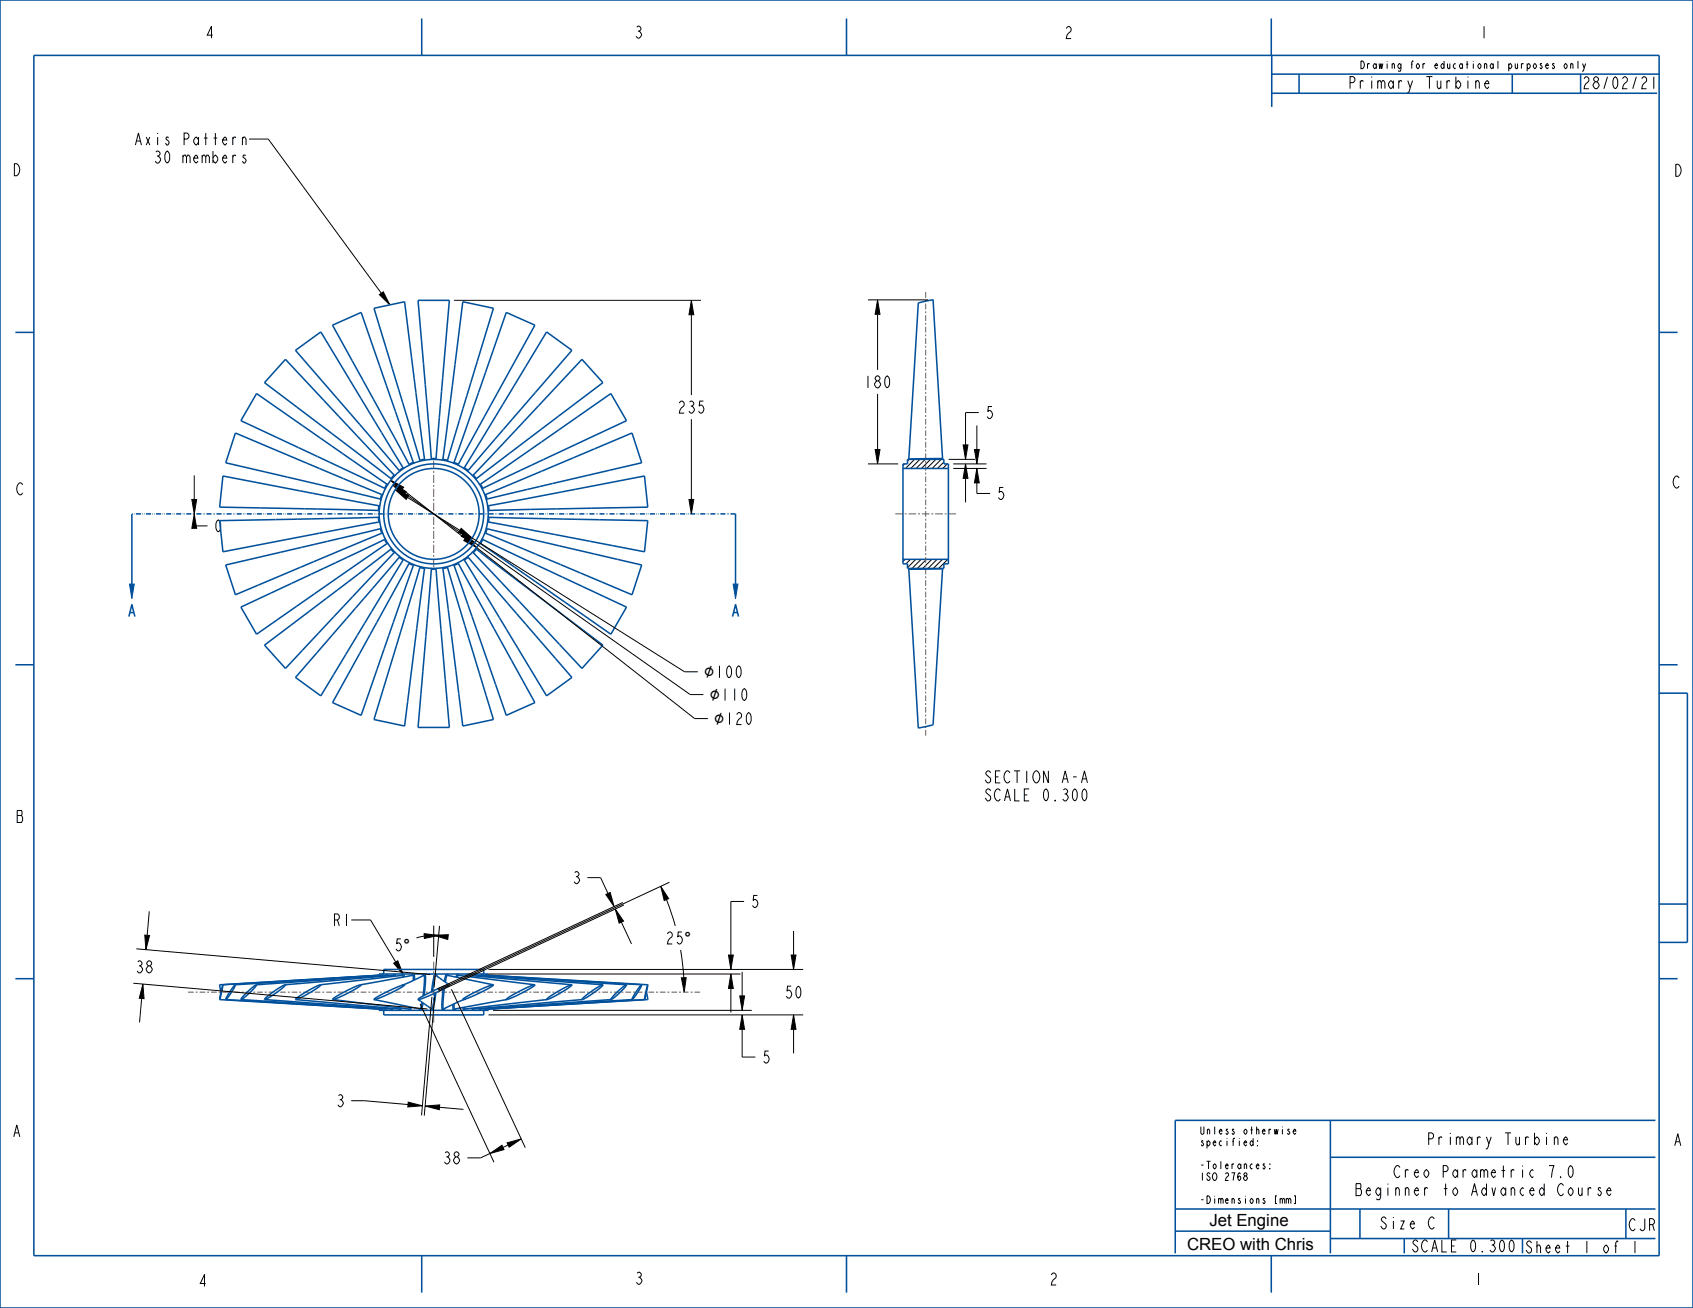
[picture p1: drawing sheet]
<svg xmlns="http://www.w3.org/2000/svg" width="559mm" height="432mm" viewBox="0 0 559 432" stroke-linecap="round" stroke-linejoin="round" font-family="sans-serif">
<path d="M242 192.8h1.6l-.8 4.8z" fill="#00509b"/>
<path d="M242 192.8h1.6l-.8 4.8z" fill="none" stroke="#00509b" stroke-width=".33"/>
<path d="M241.8 203.5l1-3.9 1 3.9M242.2 202.2h1.2" fill="none" stroke="#00509b" stroke-width=".51"/>
<path d="M42.7 192.8h1.6l-.8 4.8z" fill="#00509b"/>
<path d="M42.7 192.8h1.6l-.8 4.8z" fill="none" stroke="#00509b" stroke-width=".33"/>
<g fill="none" stroke="#00509b" stroke-width=".51">
<path d="M0 0h558.8v431.8h-558.8zM11.2 18.3h536.4v396.2h-536.4zM139.2 6.1v12.2M279.4 6.1v12.2M419.6 6.1v12.2M419.8 18.2v17.1M419.8 30.8h127.2M419.8 24.5h128.1M428.8 24.5v6.3M499.1 24.5v6.3M307.9 99l-4.8 1.1-3.1 51.4M307.9 99h.1"/>
<path d="M308 99l3.1 52.4M5.1 109.7h6.1M547.6 109.7h6.1M127.7 159.8l-43-29.9-5.2 9 47.4 22.3M127.7 159.8l-.8 1.4M128.1 159.7l-.4 .1M129 158l.1 .4M130.1 156.8h.4M130.1 156.8l-35.9-38.2-6.9 7.7 41.7 31.7M130.1 156.8l-1.1 1.2M131.8 155.3l-.1 .4M133 154.4l.5 .1"/>
<path d="M133 154.4l-27.1-44.8-8.4 6 34.3 39.7M133 154.4l-1.2 .9M135 153.3l-.1 .4M136.4 152.6l-17.2-49.5-9.4 4.2 25.2 46M136.4 152.6l.4 .2M136.4 152.6l-1.4 .7M138.6 151.9l-.2 .4M140.1 151.6l-6.6-52-10.1 2.2 15.2 50.1M140.1 151.6l.4 .2M140.1 151.6l-1.5 .3M142.4 151.4l-4.4-52.3h10.3l-4.4 52.3M142.4 151.4l-.3 .3"/>
<path d="M142.4 151.4h.5M142.9 151.4l.3 .2M143.9 151.4l.3 .3M143.9 151.4h-1M146.2 151.6l6.6-52 10.1 2.2-15.2 50.1M146.2 151.6l-.4 .2M146.2 151.6l1.5 .3M147.7 151.9l.2 .4M149.9 152.6l17.2-49.5 9.4 4.2-25.2 46M149.9 152.6l-.4 .2M149.9 152.6l1.4 .7M151.3 153.3l.1 .4"/>
<path d="M153.3 154.4l27.1-44.8 8.4 6-34.3 39.7M153.3 154.4l-.5 .1M153.3 154.4l1.2 .9M154.5 155.3l.1 .4M156.2 156.8l35.9-38.2 6.9 7.7-41.7 31.7M156.2 156.8h-.4M156.2 156.8l1.1 1.2M157.3 158l-.1 .4M158.2 159.7l.4 .1M158.6 159.8l43-29.9 5.2 9-47.4 22.3M158.6 159.8l.8 1.4M298 153.1h1.5v-1.5h12v1.5h1.5v33h-1.5v1.5h-12v-1.5h-1.5z"/>
<path d="M298 154.6h15M300 151.5l-.1 .1M311.1 151.4l-11.1 .1M311.1 151.4h.1M311.1 151.4l.2 .2M43.5 169.6v23.2M124.9 170.8l-52.4 1.1 1.1 10.3 51.4-9.9M124.9 168.5l.3 .3M124.9 170.8l.1 1.5M125 172.3l.4 .3M125 167l-51.4-9.9-1.1 10.3 52.4 1.1M125 167l-.1 1.5"/>
<path d="M125.2 170.5l-.3 .3M125.4 166.7l-.4 .3M125.5 174.6l-51 11.9 3.2 9.8 48.3-20.3M125.5 164.7l.2 .4M125.5 174.6l.5 1.4M125.7 174.2l-.2 .4M126 176l.4 .2M126 163.2l-48.3-20.3-3.2 9.9 51 11.9M126 163.2l-.5 1.5M126.4 163.1l-.4 .1M126.9 178.1l-47.4 22.3 5.2 9 43-29.9M126.9 161.2l.2 .4"/>
<path d="M126.9 178.1l.8 1.4M127.1 177.7l-.2 .4M127.7 179.5l.4 .1M158.6 179.5l-.4 .1M159.2 177.7l.2 .4M159.4 178.1l47.4 22.3-5.2 9-43-29.9M159.4 161.2l-.2 .4M159.4 178.1l-.8 1.4M159.9 163.1l.4 .1M160.3 163.2l48.3-20.3 3.2 9.9-51 11.9M160.3 176l-.4 .2M160.3 163.2l.5 1.5"/>
<path d="M160.6 174.2l.2 .4M160.8 174.6l51 11.9-3.2 9.8-48.3-20.3M160.8 164.7l-.2 .4M160.8 174.6l-.5 1.4M160.9 166.7l.4 .3M161.1 170.5l.3 .3M161.3 167l51.4-9.9 1.1 10.3-52.4 1.1M161.3 172.3l-.4 .3M161.3 167l.1 1.5M161.4 170.8l52.4 1.1-1.1 10.3-51.4-9.9M161.4 168.5l-.3 .3M161.4 170.8l-.1 1.5"/>
<path d="M242.8 169.6v23.2M129 181.3l-41.7 31.7 6.9 7.7 35.9-38.2M129 181.3l1.1 1.2M129.1 180.9l-.1 .4M130.5 182.5h-.4M131.7 183.6l.1 .4M131.8 184l1.2 .9M131.8 184l-34.3 39.6 8.4 6.1 27.1-44.8M133.5 184.8l-.5 .1M134.9 185.6l.1 .4M135 186l-25.2 45.9 9.4 4.3 17.2-49.5M135 186l1.4 .7"/>
<path d="M136.8 186.5l-.4 .2M138.4 187l.2 .4M138.6 187.4l-15.2 50.1 10.1 2.2 6.6-52M138.6 187.4l1.5 .3M140.5 187.4l-.4 .3M142.1 187.6l.3 .3M142.4 187.9l-4.4 52.2h10.3l-4.4-52.2M143.2 187.6l.2 .3M143.4 187.9h.5M143.4 187.9h-1M144.2 187.6l-.3 .3M145.8 187.4l.4 .3"/>
<path d="M147.7 187.4l15.2 50.1-10.1 2.2-6.6-52M147.7 187.4l-1.5 .3M147.9 187l-.2 .4M149.5 186.5l.4 .2M151.3 186l25.2 45.9-9.4 4.3-17.2-49.5M151.3 186l-1.4 .7M151.4 185.6l-.1 .4M152.8 184.8l.5 .1M154.5 184l34.3 39.6-8.4 6.1-27.1-44.8M154.5 184l-1.2 .9M154.6 183.6l-.1 .4M155.8 182.5h.4"/>
<path d="M157.2 180.9l.1 .4M157.3 181.3l41.7 31.7-6.9 7.7-35.9-38.2M157.3 181.3l-1.1 1.2M298 184.6h15M299.8 187.6l.2 .3M300 187.9h.1M311.1 187.7l-3.1 51.5-4.8 1.1-3.2-52.4M311.1 187.7l-11.1 .2M311.1 187.6v.1M5.1 219.5h6.1M42.5 203.5l1-3.9 1 3.9M42.9 202.2h1.2"/>
<path d="M547.6 219.5h6.1M547.5 228.8h9.4v82.3h-9.4M547.5 298.4h9.4M5.1 323.1h6.1M72.5 329.9h.1M72.5 325.1l.4 2.4M72.5 325.1h.1M72.5 330l52.4 3.1M73.6 325.1l-1.1 4.8M73.6 325.1h.1M73.6 325.1l-1.1 4.9M74.5 329.9h.1"/>
<path d="M74.5 330l51.1 3.1M77.7 325.1l-1.8 2.2-1.4 2.6M77.7 325.1l-1.3 2.6-1.9 2.3M79.5 329.9h.1M79.6 330l47.4 3.1M84.6 325.1l-2.8 2.3-2.3 2.5M84.6 325.1l-.4 .8-1.7 1.8-2.9 2.3M87.4 330l41.7 3.1M94.1 325.1l-4 2.4-2.2 1.7-.5 .8M94.1 325.1l-.5 .8-2.3 1.7-3.9 2.4M97.6 330l34.3 3.1M105.8 325.1l-4.9 2.4-2.6 1.7-.7 .8"/>
<path d="M105.8 325.1l-.7 .8-2.7 1.7-4.8 2.4M109.8 330l25.3 3.1M119 325.1l-5.5 2.5-2.9 1.6-.8 .8M119 325.1l.2 .1-.6 .5-2.8 1.6-3.7 1.9-2.3 .8M123.5 330l15.2 3.1M124.9 322h.1M124.9 333.1l.3 .2M124.9 322l-52.4 3.1M124.9 333.1h.1M125 322h-.1M125 322h.1M125 322l.3-.3 .1 .3"/>
<path d="M125 322l-51.4 3.1M125.2 333.3h.1M125.2 321.8l-.2 .2M125.2 333.3v.1M125.2 333.1v.2M125.6 333.1l.2 .1M125.6 333v.1M125.8 333.2v.1M126 333l-.1 .4-.1-.1M126 322v.1M126 322l-48.3 3.1M126 322h.1"/>
<path d="M126.1 321.9l.2-.2 .1 .4M126.2 321.9l-.2 .1M126.7 321.5v-1.5h33v1.5M126.7 333.5v1.5h33v-1.5M127 333.1h.1M127 333.1l.2 .1M127.1 333l-.1 .1M127.1 333.1v.1M127.1 333.2h.1M127.5 333l-.2 .4-.2-.2M127.7 322l-43.1 3.1M127.7 322h.1"/>
<path d="M127.7 322v.2M127.7 321.9v.1M127.7 321.9h.1M127.7 321.9l.2-.2 .2 .4M127.8 321.9l-.1 .1M129.1 333.1h.1M129.2 333.1h.1M129.2 332.9v.2M129.7 332.9l-.3 .5-.3-.3M130 322h-.1M130 322l.3-.3 .2 .6M130 322l-35.9 3.1"/>
<path d="M130 322h.1M130 322l.1 .3M130.1 321.9l-.1 .1M131.9 333.1h.1M132.1 332.7l-.2 .4M132.5 332.8l-.3 .6-.4-.3M132.6 325.3l-5.9 2.6-2.6 1.5-.6 .6M132.6 325.3l.9-.2-1.2 1-3.4 1.7-5.4 2.2M132.8 322l.4-.3 .2 .8M132.9 322l-27.1 3.1M132.9 322h.1M133 322h.1"/>
<path d="M133 322v.6M135.1 333.1h.1M135.4 332.4l-.2 .7M135.8 332.5l-.4 .8-.3 .1-.2-.3M136 322l.4-.3 .3 .2 .1 1.6M136.3 322h.1M136.3 322l-17.3 3.1M136.3 322l.1 1.7M138 329.9h.1M138 330l4.5 3.1M138.7 333.1h.1M139.3 330.9l-.6 2.2"/>
<path d="M139.6 331.1l-.5 2.1-.4 .2-.3-.3M140 322l-7.4 3.3M140 322h.1M140 322l.1 2.1-.5 4.7M140.1 321.7l-.1 .3M140.1 321.7l-.5 .5M140.1 321.7l.3 .3 .1 1.1-.5 5.5M142.5 333.1h.1M142.9 332.2l-.4 .9M142.9 332.2h.3M143.2 322.8l-.8 4.6M143.2 332.2l-.5 1.2-.4-.1-.2-.5"/>
<path d="M143.2 322.8l.2 .1M143.4 322.9l-.7 4.3M143.6 327.8l-.7 4.4M143.8 322l-.4 .9M143.8 322h.1M143.8 322l4.5 3.1M143.9 327.7l-.7 4.5M144.2 322.2l-.2-.5h-.4l-.4 1.1M146.3 326.5l-.4 6.2 .3 .7 .5-.5M146.3 333.1h.1M146.7 326.3l-.5 4.7 .1 2.1M147.6 322l-.6 2.2"/>
<path d="M147.6 322h.1M147.6 322l15.2 3.1M147.9 322l-.3-.3-.4 .2-.5 2.1M148.3 325.1l-1.6 .4-4 1.8-3.3 1.6-1.4 1M148.3 325.1h.1M148.3 325.1l-1.4 1.1-3.3 1.6-4 1.7-1.6 .5M149.5 331.6l.1 1.6 .3 .2 .4-.3M149.9 331.4l.1 1.7M150 333.1h.1M151.2 322l-.3 .7M151.2 322h.1M151.2 322l25.3 3.1"/>
<path d="M151.4 322l-.2-.3h-.3l-.4 .9M152.9 332.6l.2 .8 .4-.3M153.3 332.5l.1 .6M153.4 333.1h.1M153.7 329.8l-7.4 3.3M154.4 322l-.2 .3M154.4 322h.1M154.4 322l34.3 3.1M154.5 322l-.4-.3-.3 .6M155.8 332.8l.2 .6 .3-.3M156.2 332.8l.1 .3M156.3 333.1h.1"/>
<path d="M156.3 333.1h-.1M156.4 333.1h-.1M157.1 321.9v.1M157.1 322v.2M157.1 322h.1M157.2 322h.1M157.2 322h-.1M157.2 322l41.7 3.1M157.2 322l-.3-.3-.3 .5M158.2 332.9l.2 .5 .2-.3M158.6 333.1h.1M158.6 332.9v.2"/>
<path d="M158.7 333.1l-.2 .1M159.2 321.9l.1 .1M159.2 321.9l-.2-.2-.2 .4M159.2 321.9h.1M159.3 322h.1M159.3 322l-.1 .1M159.3 322l47.4 3.1M159.9 333l.1 .4 .2-.2M160.2 333.2h.1M160.3 333v.1M160.3 333.1l-.2 .1M160.3 333.1h.1"/>
<path d="M160.5 321.8l.2 .2M160.5 321.9h.1M160.5 321.9l-.1-.2-.1 .3M160.7 322v.1M160.7 322l51.1 3.1M160.9 333.1l.1 .3 .3-.3M161.1 321.7l.1 .1M161.1 321.7v.3M161.1 321.7v.1M161.1 321.8l.3 .2M161.2 321.8v-.3h-36v.4M161.2 333.1v.4h-36v-.2"/>
<path d="M161.3 333.1h.1M161.3 333v.1M161.3 333.1l-.2 .2M161.4 322h.1M161.4 322l52.4 3.1M161.4 333.1h-.1M161.4 333.1h.1M162.8 325.1l-.6 .6-2.6 1.4-5.9 2.7M162.8 325.1l-5.4 2.2-3.4 1.7-1.2 .9 .9-.1M167.3 330l-17.3 3.1M176.5 325.1l-.8 .7-2.9 1.7-5.5 2.5M176.5 325.1l-2.3 .8-3.7 1.8-2.8 1.7-.6 .5 .2 .1"/>
<path d="M180.5 330l-27.1 3.1M188.7 325.1l-.7 .8-2.6 1.7-4.9 2.4M188.7 325.1l-4.8 2.3-2.7 1.8-.7 .8M192.2 330l-35.9 3.1M198.9 325.1l-.5 .8-2.2 1.7-4 2.4M198.9 325.1l-3.9 2.3-2.3 1.8-.5 .8M201.7 330l-43 3.1M206.7 325.1l-.4 .8-1.7 1.7-2.9 2.4M206.7 325.1l-2.9 2.3-1.7 1.8-.4 .8M208.6 329.9h.1M208.6 330l-48.3 3.1M211.8 325.1l-1.3 2.5-1.9 2.4"/>
<path d="M211.8 325.1l-1.8 2.2-1.4 2.6M212.7 329.9h.1M212.7 330l-51.4 3.1M213.4 327.5l.4 2.4M213.8 330l-52.4 3.1M213.8 325.1l-1.1 4.8M213.8 325.1h.1M213.8 325.1l-1.1 4.9M213.8 329.9h.1M547.6 323.1h6.1M439.1 369.9v43.8M546.4 369.9h-158.5v43.8"/>
<path d="M387.9 399.1h158.5M439.1 382h107.3M448.9 399.1v9.8M478.1 399.1v9.8M536.7 399.1v9.8M139.2 414.5v12.2M279.4 414.5v12.2M387.9 406.4h51.2M419.6 414.5v12.2M439.1 408.9h107.3M463.5 408.9v4.8"/>
<circle cx="143.1" cy="169.6" r="18"/>
<circle cx="143.1" cy="169.6" r="16.5"/>
<circle cx="143.1" cy="169.6" r="15"/>
</g>
<path d="M242.8 169.6h-199.3" fill="none" stroke="#00509b" stroke-width=".51" stroke-dasharray="1.7 .5 .2 .3 .2 .5" stroke-linecap="butt"/>
<g fill="none" stroke="#000" stroke-width=".33">
<path d="M523.4 21l-.5 1.5M82.2 45.9h6.3l37.4 50.9M125.2 97.3l1.3-1 2.2 4.3zM149.9 99.1h81.5M228.2 99.1l.8 4.8h-1.6zM286.5 99h19.9M289.7 99l.7 4.8h-1.5zM228.2 103.9v26.5M289.7 103.8v18.3M228.2 138.4v26.5M289.7 130v18.4M323.1 136.2h-4.4v10.7"/>
<path d="M64.1 156.9v8M129 158.5l4.2 2.4-1 1.2zM286.5 153.1h9.9M288.9 148.4h1.5l-.7 4.7zM298.6 153.1l-.6 .6M300.1 151.6l-.6 .6M301.9 151.6l-3 3M303.6 151.6l-3 3M305.4 151.6l-3 3M307.1 151.6l-3 3M308.9 151.6l-3 3M310.7 151.6l-3 3"/>
<path d="M311.5 152.5l-2.1 2.1M312.7 153.1l-1.5 1.5M313 154.5l-.1 .1M313.1 151.6h8.8M314.6 154.6h11M314.6 153.1h11M317.9 146.9h1.6l-.8 4.7zM318.7 153.1l.8 4.8h-1.6zM318.7 157.9v7.9M321.6 148.4h1.6l-.8 4.7zM322.4 154.6l.8 4.8h-1.6zM322.4 159.4v3.5h4.4"/>
<path d="M322.4 140.4v8M63.3 164.9h1.6l-.8 4.7zM64.1 169.6l.8 4.8h-1.6zM64.1 173.6h4.4M129.7 160.1l4.3 2.1-.9 1.3zM130.5 161.7l4.4 1.8-.8 1.4zM132.7 161.5l20.9 16.3M133.6 162.9l19.1 13.5M134.5 164.2l17.3 10.9M152.2 174.4l3.6 3.2-4.4-1.8zM153.2 175.8l3.4 3.4-4.3-2.1zM154.1 177.2l3.2 3.6-4.2-2.4z"/>
<path d="M155.8 177.6l70.2 44.2h4.3M156.6 179.2l71.2 50.1h4.4M227.4 164.9h1.6l-.8 4.7zM157.3 180.8l72 56.4h4.3M298.8 184.6l-.8 .8M300.5 184.6l-1.5 1.5M302.3 184.6l-2.8 2.8M304 184.6l-3 3M305.8 184.6l-3 3M307.5 184.6l-3 3M309.3 184.6l-3 3M311.1 184.6l-3 3"/>
<path d="M312.8 184.6l-3 3M193.9 289.7h4.3l2.5 5.3M200 295.3l1.4-.7 1.3 4.7zM205.6 297.9l-61.2 28.6M205.9 298.8l-61.1 28.5M218.1 292.6l2.6 4.1-1.5 .6zM220 297l2.9 8.7M221 291.3l-76.4 35.6M245.6 297.6h-4.4v17.7M45 313.2l97.1 8.5M47.8 308.7l1.6 .1-1.2 4.7zM49.3 300.9l-.7 7.9"/>
<path d="M116 303.7h6.3l8.3 13.9M129.9 318l1.4-.8 1.8 4.5zM140 308.2l4.8 .6-4.7 1zM140 309l-2.5 .6M143.2 308.8l4.8-.2-.2 1.5zM143.2 305.6v10.3M145.1 305.7l-1.8 20.3M203.1 300.1l2.7 4-1.4 .6zM205.1 304.4l3.3 7.2M224.6 313.6l1.1 9.2M240.4 315.3h1.6l-.8 4.7zM261.1 315.3h1.6l-.8 4.7z"/>
<path d="M261.9 307.3v8M44 324.6l97.1 8.5M46.8 329.6l-.7 7.9M47.2 324.9l.3 4.8-1.5-.2zM138.7 331.4l24.3 52.3M142.6 329.1l-3.5 39.1M143.5 329.2l-3.5 39.1M149 326.6l24.4 52.3M161.2 335h103.9M161.2 321.5h83.2M161.2 320h103.9M162.7 333.5h85.4"/>
<path d="M224.9 322.8h1.6l-.7 4.7zM241.2 321.5l.8 4.8h-1.6zM241.2 326.3v7.9M244.2 328.8h1.6l-.8 4.7zM245 335l.8 4.8h-1.6zM245 339.8v9.2h4.3M245 320.8v8M261.9 335l.8 4.8h-1.6zM261.9 339.8v7.9M115.9 363.4h4.4l14.4 1.2M134.7 363.8l4.7 1.2-4.8 .4zM140.3 365.1l4.8-.3-.1 1.5z"/>
<path d="M145.1 365.5l7.9 .7M167.4 377.3l4.6-1.3-3.9 2.7zM167.7 378l-1.7 .8M161.7 380.8l4-2.7 .7 1.4zM161.7 380.8l-3.1 1.4h-4.3"/>
</g>
<g fill="#000">
<path d="M228.2 99.1l.8 4.8h-1.6zM289.7 99l.7 4.8h-1.5zM125.2 97.3l1.3-1 2.2 4.3zM129 158.5l4.2 2.4-1 1.2zM288.9 148.4h1.5l-.7 4.7zM318.7 153.1l.8 4.8h-1.6zM317.9 146.9h1.6l-.8 4.7zM322.4 154.6l.8 4.8h-1.6zM321.6 148.4h1.6l-.8 4.7zM63.3 164.9h1.6l-.8 4.7zM64.1 169.6l.8 4.8h-1.6zM129.7 160.1l4.3 2.1-.9 1.3z"/>
<path d="M130.5 161.7l4.4 1.8-.8 1.4zM152.2 174.4l3.6 3.2-4.4-1.8zM153.2 175.8l3.4 3.4-4.3-2.1zM227.4 164.9h1.6l-.8 4.7zM154.1 177.2l3.2 3.6-4.2-2.4zM200 295.3l1.4-.7 1.3 4.7zM218.1 292.6l2.6 4.1-1.5 .6zM47.8 308.7l1.6 .1-1.2 4.7zM143.2 308.8l4.8-.2-.2 1.5zM140 308.2l4.8 .6-4.7 1zM203.1 300.1l2.7 4-1.4 .6zM47.2 324.9l.3 4.8-1.5-.2z"/>
<path d="M129.9 318l1.4-.8 1.8 4.5zM224.9 322.8h1.6l-.7 4.7zM240.4 315.3h1.6l-.8 4.7zM241.2 321.5l.8 4.8h-1.6zM245 335l.8 4.8h-1.6zM244.2 328.8h1.6l-.8 4.7zM261.1 315.3h1.6l-.8 4.7zM261.9 335l.8 4.8h-1.6zM134.7 363.8l4.7 1.2-4.8 .4zM140.3 365.1l4.8-.3-.1 1.5zM167.4 377.3l4.6-1.3-3.9 2.7zM161.7 380.8l4-2.7 .7 1.4z"/>
</g>
<g fill="none" stroke="#785055" stroke-width=".33">
<path d="M305.5 96.4v1.9M305.5 99v.6M305.5 100.2v1.9M305.5 102.8v.6M305.5 104v1.9M305.5 106.6v.6M305.5 107.8v1.9M305.5 110.4v.6M305.5 111.6v1.9M305.5 114.2v.6M305.5 115.4v1.9M305.5 118v.6"/>
<path d="M305.5 119.2v2M305.5 121.8v.6M305.5 123v2M305.5 125.6v.6M305.5 126.9v1.9M305.5 129.4v.6M305.5 130.7v1.9M305.5 133.2v.6M305.5 134.5v1.9M305.5 137v.6M305.5 138.3v1.9M143.2 152.1v2.7"/>
<path d="M143.2 155.5v.6M143.2 156.7v2.8M305.5 140.8v.6M305.5 142.1v1.9M305.5 144.6v.6M305.5 145.9v1.9M305.5 148.4v.6M305.5 149.7v1.9M305.5 152.2v.6M305.5 153.5v1.9M305.5 156v.7M305.5 157.3v1.9"/>
<path d="M305.5 159.8v.7M143.2 160.1v.6M143.2 161.4v2.7M143.2 164.7v.6M143.2 166v2.7M143.2 169.3v.7M143.2 170.6v2.7M143.2 174v.6M143.2 175.2v2.7M143.2 178.6v.6M143.2 179.8v2.8M295.5 169.6h2.5"/>
<path d="M298.6 169.6h.7M299.9 169.6h2.5M303 169.6h.7M304.3 169.6h2.5M305.5 161.1v1.9M305.5 163.6v.7M305.5 164.9v1.9M305.5 167.4v.7M305.5 168.7v1.9M305.5 171.2v.7M305.5 172.5v1.9M305.5 175v.7"/>
<path d="M305.5 176.3v1.9M305.5 178.8v.7M307.4 169.6h.6M308.7 169.6h2.5M311.8 169.6h.6M313.1 169.6h2.5M143.2 183.2v.6M143.2 184.5v2.7M305.5 180.1v1.9M305.5 182.6v.7M305.5 183.9v1.9M305.5 186.4v.7"/>
<path d="M305.5 187.7v1.9M305.5 190.3v.6M305.5 191.5v1.9M305.5 194.1v.6M305.5 195.3v1.9M305.5 197.9v.6M305.5 199.1v1.9M305.5 201.7v.6M305.5 202.9v1.9M305.5 205.5v.6M305.5 206.7v1.9M305.5 209.3v.6"/>
<path d="M305.5 210.5v1.9M305.5 213.1v.6M305.5 214.3v1.9M305.5 216.9v.6M305.5 218.1v1.9M305.5 220.7v.6M305.5 221.9v2M305.5 224.5v.6M305.5 225.7v2M305.5 228.3v.6M305.5 229.6v1.9M305.5 232.1v.6"/>
<path d="M305.5 233.4v1.9M305.5 235.9v.6M305.5 237.2v1.9M305.5 239.7v.6M305.5 241v1.9M143.2 317.5v2.5M62.1 327.5h1.9M64.6 327.5h.6M65.9 327.5h1.9M68.4 327.5h.6M69.7 327.5h1.9M72.2 327.5h.6"/>
<path d="M73.5 327.5h1.9M76 327.5h.6M77.3 327.5h1.9M79.8 327.5h.6M81.1 327.5h1.9M83.6 327.5h.6M84.9 327.5h1.9M87.4 327.5h.6M88.7 327.5h1.9M91.2 327.5h.6M92.5 327.5h1.9M95 327.5h.6"/>
<path d="M96.3 327.5h1.9M98.8 327.5h.6M100.1 327.5h1.9M102.6 327.5h.6M103.8 327.5h2M106.4 327.5h.6M107.6 327.5h1.9M110.2 327.5h.6M111.4 327.5h1.9M114 327.5h.6M115.2 327.5h1.9M117.8 327.5h.6"/>
<path d="M119 327.5h1.9M121.6 327.5h.6M122.8 327.5h1.9M125.4 327.5h.6M126.6 327.5h1.9M129.2 327.5h.6M130.4 327.5h1.9M133 327.5h.6M134.2 327.5h1.9M136.8 327.5h.6M138 327.5h1.9M140.6 327.5h.6"/>
<path d="M141.8 327.5h1.9M143.2 320.6v.7M143.2 321.9v2.5M143.2 325v.7M143.2 326.3v2.5M143.2 329.4v.7M143.2 330.7v2.5M143.2 333.8v.6M143.2 335.1v2.5M144.4 327.5h.6M145.6 327.5h1.9M148.2 327.5h.6"/>
<path d="M149.4 327.5h1.9M152 327.5h.6M153.2 327.5h1.9M155.8 327.5h.6M157 327.5h1.9M159.6 327.5h.6M160.8 327.5h1.9M163.4 327.5h.6M164.6 327.5h1.9M167.2 327.5h.6M168.4 327.5h1.9M171 327.5h.6"/>
<path d="M172.2 327.5h1.9M174.8 327.5h.6M176 327.5h1.9M178.5 327.5h.7M179.8 327.5h1.9M182.3 327.5h.7M183.6 327.5h1.9M186.1 327.5h.7M187.4 327.5h1.9M189.9 327.5h.7M191.2 327.5h1.9M193.7 327.5h.7"/>
<path d="M195 327.5h1.9M197.5 327.5h.7M198.8 327.5h1.9M201.3 327.5h.7M202.6 327.5h1.9M205.1 327.5h.7M206.4 327.5h1.9M208.9 327.5h.7M210.2 327.5h1.9M212.7 327.5h.7M214 327.5h1.9M216.5 327.5h.7"/>
<path d="M217.8 327.5h1.9M220.3 327.5h.7M221.6 327.5h1.9M224.1 327.5h.7M225.4 327.5h1.9M227.9 327.5h.7M229.2 327.5h1.9"/>
</g>
<g font-size="6">
<text x="232.3" y="223.8">⌀</text>
<text x="234.2" y="231.3">⌀</text>
<text x="235.6" y="239.2">⌀</text>
</g>
<g font-size="5.5">
<text x="399.2" y="404.6">Jet Engine</text>
<text x="391.8" y="412.6">CREO with Chris</text>
</g>
<g font-size="5.2">
<text x="67.6" y="12.6">4</text>
<text x="209.2" y="12.6">3</text>
<text x="351.1" y="12.7">2</text>
<text x="488.2" y="12.6">1</text>
<text x="444.8" y="29.3">Primary Turbine</text>
<text x="44.1" y="47.9">Axis Pattern</text>
<text x="50.4" y="53.8">30 members</text>
<text x="3.9" y="58">D</text>
<text x="552.3" y="58.2">D</text>
<text x="284.9" y="128.1">180</text>
<text x="223.4" y="136.4">235</text>
<text x="325" y="138.2">5</text>
<text x="551.8" y="161.1">C</text>
<text x="5.1" y="163.4">C</text>
<text x="328.8" y="164.9">5</text>
<text x="70.5" y="175.6">0</text>
<text x="235.9" y="223.8">100</text>
<text x="237.7" y="231.3">110</text>
<text x="239.2" y="239.2">120</text>
<text x="325.2" y="258.4">SECTION</text>
<text x="350.2" y="258.4">A-A</text>
<text x="325.1" y="264.4">SCALE 0.300</text>
<text x="5.1" y="271.5">B</text>
<text x="188.7" y="291.7">3</text>
<text x="247.6" y="299.6">5</text>
<text x="109.6" y="305.7">R1</text>
<text x="219.5" y="311.6">25</text>
<text x="129.9" y="313.9">5</text>
<text x="44.5" y="321.2">38</text>
<text x="258.8" y="329.5">50</text>
<text x="251.3" y="350.9">5</text>
<text x="110.7" y="365.4">3</text>
<text x="3.9" y="375.3">A</text>
<text x="470.8" y="378">Primary Turbine</text>
<text x="552.2" y="378.2">A</text>
<text x="145.9" y="384.2">38</text>
<text x="460.4" y="388.8">Creo Parametric 7.0</text>
<text x="448.1" y="394.7">Beginner to Advanced Course</text>
<text x="455.2" y="405.7">Size C</text>
<text x="537.3" y="406.3">CJR</text>
<text x="466.1" y="413.3">SCALE 0.300</text>
<text x="65.3" y="424.7">4</text>
<text x="209.3" y="424">3</text>
<text x="346.2" y="424.2">2</text>
<text x="486.4" y="424.2">1</text>
</g>
<g font-size="5.2" fill="#00509b">
<text x="522" y="29.3">28/02/21</text>
<text x="503.1" y="413.7">Sheet 1 of 1</text>
</g>
<g font-size="3.3">
<text x="448.7" y="22.7">Drawing for educational purposes only</text>
<text x="395.8" y="374.5">Unless otherwise</text>
<text x="395.8" y="378.3">specified:</text>
<text x="395.8" y="385.9">-Tolerances:</text>
<text x="395.8" y="389.7">ISO 2768</text>
<text x="395.8" y="397.3">-Dimensions [mm]</text>
</g>
</svg>
